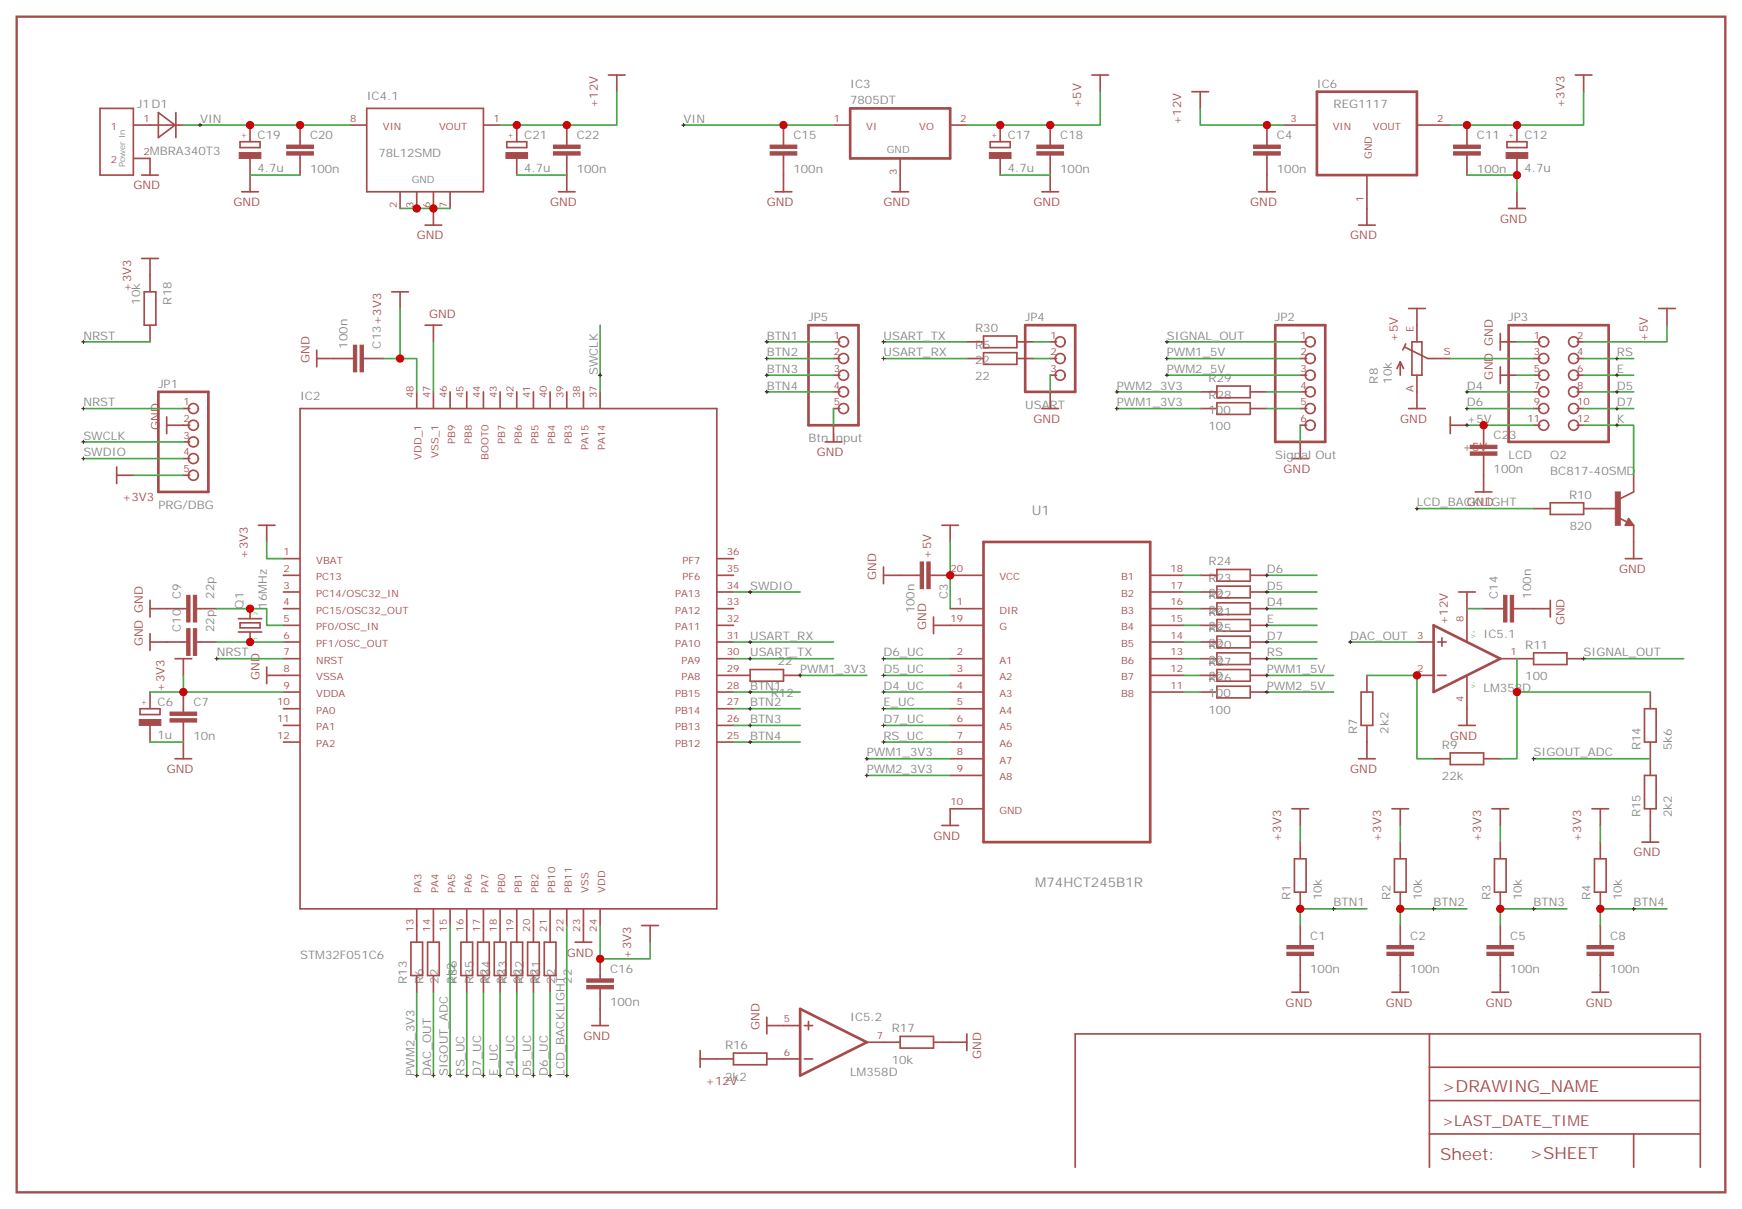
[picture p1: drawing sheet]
<svg xmlns="http://www.w3.org/2000/svg" width="369mm" height="256mm" viewBox="0 0 369 256" stroke-linecap="round" stroke-linejoin="round" font-family="sans-serif">
<g fill="none" stroke="#a64a4a" stroke-width=".35">
<path d="M21.2 22.9h7v14.1h-7zM28.3 26.5h3.4M28.3 33.5h3.4M63.5 86.4h88.2v105.9h-88.2zM88.2 82.9v3.5M91.7 82.9v3.5M95.2 82.9v3.5M98.8 82.9v3.5M102.3 82.9v3.5M105.8 82.9v3.5M109.4 82.9v3.5M112.9 82.9v3.5"/>
<path d="M116.4 82.9v3.5M119.9 82.9v3.5M123.5 82.9v3.5M127 82.9v3.5M60 118.2h3.4M151.8 118.2h3.4M50.4 130.9h5M50.4 133.7h5M50.8 131.8h4.2v1h-4.2zM52.9 128.8v2.1M52.9 133.7v2.1M60 135.8h3.4"/>
<path d="M60 139.3h3.4M60 121.7h3.4M60 125.2h3.4M60 128.8h3.4M60 132.3h3.4M151.8 135.8h3.4M151.8 139.3h3.4M151.8 121.7h3.4M151.8 125.2h3.4M151.8 128.8h3.4M151.8 132.3h3.4M299.9 135.8h3.4"/>
<path d="M304.3 135.8h1.7M305.2 134.9v1.8M317.6 139.3h3.4M60 142.9h3.4M60 146.4h3.4M60 149.9h3.4M60 153.5h3.4M60 157h3.4M151.8 142.9h3.4M151.8 146.4h3.4M151.8 149.9h3.4M151.8 153.5h3.4"/>
<path d="M151.8 157h3.4M299.9 142.9h3.4M304.3 142.9h1.7M88.2 192.3v3.5M91.7 192.3v3.5M95.2 192.3v3.5M98.8 192.3v3.5M102.3 192.3v3.5M105.8 192.3v3.5M109.4 192.3v3.5M112.9 192.3v3.5M116.4 192.3v3.5"/>
<path d="M119.9 192.3v3.5M123.5 192.3v3.5M127 192.3v3.5M302.5 218.7v28.2M302.5 239.9h57.3M302.5 232.8h57.3M302.5 225.8h57.3M345.7 239.9v7M227.5 246.9v-28.2h132.3v28.2"/>
</g>
<path d="M3.5 3.5h361.6v248.7h-361.6z" fill="none" stroke="#a64a4a" stroke-width=".49"/>
<path d="M303.4 132.3l14.1 7-14.1 7.1z" fill="none" stroke="#a64a4a" stroke-width=".56"/>
<g fill="#a64a4a">
<circle cx="52.9" cy="128.8" r=".18"/>
<circle cx="52.9" cy="135.8" r=".18"/>
</g>
<g fill="none" stroke="#a64a4a" stroke-width=".35">
<path d="M128.8 15.9h3.5M130.5 15.9v3.5M231.1 15.9h3.5M232.8 15.9v3.5M252.2 19.4h3.6M254 19.4v3.5M333.4 15.9h3.5M335.1 15.9v3.5M30 37h3.5M31.7 33.5v3.5M31.7 26.5h3.5M33.5 23.8l3.5 2.7-3.5 2.6z"/>
<path d="M35.3 26.5h3.5M37.2 23.8v5.3M50.8 30h4.2v1.2h-4.2zM52.9 26.5v3.4M52.9 33.6v7M63.5 26.5v3.4M63.5 30v.7M63.5 32.8v.7M63.5 33.6v3.4M74.1 26.5h3.5M77.6 22.9h24.7v17.7h-24.7zM102.4 26.5h3.4"/>
<path d="M107.2 30h4.3v1.2h-4.3zM109.4 26.5v3.4M109.4 33.6v3.4M119.9 30v.7M119.9 32.8v.7M119.9 26.5v3.4M119.9 33.6v7M165.8 30v.7M165.8 32.8v.7M165.8 26.5v3.4M165.8 33.6v7M176.4 26.5h3.5"/>
<path d="M190.5 33.6v7M201.1 26.5h3.5M209.5 30h4.3v1.2h-4.3zM211.7 26.5v3.4M211.7 33.6v3.4M222.2 30v.7M222.2 32.8v.7M222.2 26.5v3.4M222.2 33.6v7M268.1 30v.7M268.1 32.8v.7M268.1 26.5v3.4"/>
<path d="M268.1 33.6v7M271.6 26.5h7M289.3 37.2v10.4M300 26.5h6.9M310.4 30v.7M310.4 32.8v.7M310.4 26.5v3.4M310.4 33.6v3.4M318.9 30h4.2v1.2h-4.2zM321 26.5v3.4M321 33.6v3.4M30 54.7h3.5"/>
<path d="M31.7 54.7v7M51.2 40.6h3.5M84.7 40.6v3.5M88.2 40.6v3.5M90 47.6h3.5M91.7 40.6v7M95.2 40.6v3.5M118.2 40.6h3.5M164 40.6h3.6M188.7 40.6h3.6M220.5 40.6h3.5M266.3 40.6h3.6"/>
<path d="M287.5 47.6h3.5M319.3 44.1h3.5M321 40.6v3.5M30.5 61.7h2.5v7.1h-2.5zM31.7 68.8v3.5M67 74.1v3.5M74 75.8h-7M74.1 75.8h.7M76.9 75.8h.7M77.7 75.8h3.4M82.9 61.7h3.5M84.7 61.7v3.6"/>
<path d="M90 68.8h3.5M91.7 68.8v3.5M176.4 75.8h1.3M176.4 72.3h1.3M176.4 79.4h1.3M204.6 75.8h3.5M204.6 72.3h3.5M208.1 74.6h7.1v2.5h-7.1zM208.1 71.1h7.1v2.5h-7.1zM215.3 75.8h3.4M215.3 72.3h3.4M222.2 75.8h1.4"/>
<path d="M222.2 72.3h1.4M222.2 79.4h1.4M275.2 75.8h1.3M275.2 72.3h1.3M275.2 79.4h1.3M296.3 76.6v2.8M296.3 76.6l-.7 1.4M296.3 76.6l.7 1.4M297.2 73.4l5 2.4h1.2M297.5 72.7l-.6 1.4M298.1 65.3h3.5M298.8 72.3h2.1v7.1h-2.1z"/>
<path d="M299.9 65.3v7M299.9 79.4v7M303.4 75.8h3.5M317.5 70.6v3.5M317.5 77.6v3.5M317.5 72.3h3.5M317.5 79.4h3.5M324.6 75.8h1.3M324.6 72.3h1.3M324.6 79.4h1.3M333.8 75.8h1.3M333.8 72.3h1.3"/>
<path d="M333.8 79.4h1.3M351 65.3h3.5M352.8 65.3v3.5M24.7 98.8v3.5M35.3 88.2v3.5M38.8 86.4h1.4M38.8 93.5h1.4M38.8 97h1.4M40.2 90h-4.9M174.6 93.5h3.6M176.4 90v3.5M176.4 86.4h1.3"/>
<path d="M176.4 82.9h1.3M220.5 86.4h3.5M222.2 82.9v3.5M254 86.4h3.5M254 82.9h3.5M257.5 81.7h7.1v2.4h-7.1zM257.5 85.2h7.1v2.5h-7.1zM264.6 86.4h3.5M264.6 82.9h3.5M273.4 97h3.5M275.2 93.5v3.5M275.2 86.4h1.3"/>
<path d="M275.2 90h1.3M275.2 82.9h1.3M298.1 86.4h3.5M306.9 90h3.5M306.9 88.2v3.5M314 93.5v.7M314 96.3v.7M314 90v3.4M314 97.1v7M324.6 86.4h1.3M324.6 90h1.3M324.6 82.9h1.3"/>
<path d="M333.8 86.4h1.3M333.8 90h1.3M333.8 82.9h1.3M24.7 100.5h3.5M38.8 100.5h1.4M54.7 111.1h3.5M56.4 111.1v3.6M187 119.9v3.6M199.3 111.1h3.5M201.1 111.1v3.6M312.2 104.1h3.5M324.6 107.6h3.4"/>
<path d="M328.1 106.4h7v2.4h-7zM335.2 107.6h6.9M342.6 109.6l1.7 .8M344 118.2h3.5M344.7 109.7l1 1.4h-1.7zM344.7 110.4l.1 .4h-.5l.4-.7 .7 .8h-1.1M345.7 104.1l-2.8 1.4M345.7 100.5v3.5M345.7 111.2v7M31.7 127v3.5M31.7 134.1v3.5M37 139.3h3.6"/>
<path d="M38.7 128.8h-7M38.7 135.8h-7M38.8 139.3v3.6M38.8 128.8h.7M38.8 135.8h.7M41.6 128.8h.7M41.6 135.8h.7M42.4 128.8h3.5M42.4 135.8h3.5M194 121.7h-7M194 121.7h.7M196.8 121.7h.8"/>
<path d="M197.6 130.5v3.6M197.6 121.7h10.4M201.1 139.3h6.9M201.1 128.8h6.9M208 132.3h-10.4M243.5 139.3h7M243.5 128.8h7M243.5 135.8h7M243.5 125.2h7M243.5 121.7h7M243.5 132.3h7M254 139.3h3.5"/>
<path d="M254 128.8h3.5M254 135.8h3.5M254 125.2h3.5M254 121.7h3.5M254 132.3h3.5M257.5 138.1h7.1v2.5h-7.1zM257.5 120.5h7.1v2.4h-7.1zM257.5 124h7.1v2.5h-7.1zM257.5 127.5h7.1v2.5h-7.1zM257.5 131.1h7.1v2.4h-7.1zM257.5 134.6h7.1v2.5h-7.1zM264.6 139.3h3.5"/>
<path d="M264.6 128.8h3.5M264.6 135.8h3.5M264.6 125.2h3.5M264.6 121.7h3.5M264.6 132.3h3.5M308.7 125.2h3.5M310.4 125.2v10.5M314 128.8h3.4M317.5 128.8h.7M320.3 128.8h.7M321 139.3h3.5M321.1 128.8h7"/>
<path d="M324.6 138.1h7v2.5h-7zM328.1 127v3.5M331.7 139.3h3.4M29.6 149.9h4.3v1.3h-4.3zM31.7 146.4v3.5M31.7 153.5v3.5M38.8 146.4v3.5M38.8 149.9v.7M38.8 152.8v.7M38.8 153.5v7M56.4 141.1v3.5M56.4 142.9h3.6"/>
<path d="M155.2 142.9h3.5M158.7 141.6h7.1v2.5h-7.1zM165.9 142.9h3.4M201.1 149.9h6.9M201.1 142.9h6.9M201.1 153.5h6.9M201.1 146.4h6.9M201.1 157h6.9M243.5 142.9h7M243.5 146.4h7M254 142.9h3.5M254 146.4h3.5"/>
<path d="M257.5 141.6h7.1v2.5h-7.1zM257.5 145.2h7.1v2.4h-7.1zM264.6 142.9h3.5M264.6 146.4h3.5M288 146.4h2.5v7.1h-2.5zM289.3 142.9v3.4M289.3 153.5v7M306.9 159.3h7.1v2.4h-7.1zM308.7 153.5h3.5M310.4 143v10.5M348 149.9h2.5v7.1h-2.5zM349.2 146.4v3.5"/>
<path d="M349.2 157v7M37 160.5h3.6M199.3 174.6h3.5M201.1 160.5h6.9M201.1 164h6.9M208 171.1h-6.9v3.5M273.4 171.1h3.5M275.2 171.1v3.5M275.2 178.2v3.4M287.5 160.5h3.5M294.6 171.1h3.5M296.3 171.1v3.5"/>
<path d="M296.3 178.2v3.4M303.4 160.5h3.5M314 160.5h3.5M315.7 171.1h3.6M317.5 171.1v3.5M317.5 178.2v3.4M336.9 171.1h3.5M338.7 171.1v3.5M338.7 178.2v3.4M347.5 178.2h3.5M348 164h2.5v7.1h-2.5zM349.2 171.2v7"/>
<path d="M87 199.3h2.4v7.1h-2.4zM88.2 195.8v3.5M90.5 199.3h2.5v7.1h-2.5zM91.7 195.8v3.5M97.5 199.3h2.5v7.1h-2.5zM98.8 195.8v3.5M101.1 199.3h2.4v7.1h-2.4zM102.3 195.8v3.5M104.6 199.3h2.5v7.1h-2.5zM105.8 195.8v3.5M108.1 199.3h2.5v7.1h-2.5zM109.4 195.8v3.5"/>
<path d="M111.7 199.3h2.4v7.1h-2.4zM112.9 195.8v3.5M115.2 199.3h2.5v7.1h-2.5zM116.4 195.8v3.5M121.7 199.3h3.5M123.5 195.8v3.5M135.8 195.8h3.5M137.6 195.8v3.5M273.9 181.7h2.5v7h-2.5zM275.2 199.3v.7M275.2 188.8v3.5M275.2 195.8v3.5"/>
<path d="M295.1 181.7h2.5v7h-2.5zM296.3 199.3v.7M296.3 188.8v3.5M296.3 195.8v3.5M316.3 181.7h2.4v7h-2.4zM317.5 199.3v.7M317.5 188.8v3.5M317.5 195.8v3.5M337.4 181.7h2.5v7h-2.5zM338.7 199.3v.7M338.7 188.8v3.5M338.7 195.8v3.5"/>
<path d="M88.2 206.4v3.5M91.7 206.4v3.5M98.8 206.4v3.5M102.3 206.4v3.5M105.8 206.4v3.5M109.4 206.4v3.5M112.9 206.4v3.5M116.4 206.4v3.5M125.2 217h3.6M127 206.4v.7M127 209.2v.7M127 202.8v3.5"/>
<path d="M127 210v7M162.3 217h7M162.3 215.2v3.5M170.2 217h1.8M171.1 216.1v1.7M190.5 219.3h7.1v2.4h-7.1zM204.6 218.7v3.5M273.4 209.9h3.5M275.2 202.1v.7M275.2 202.9v7M294.6 209.9h3.5M296.3 202.1v.7"/>
<path d="M296.3 202.9v7M315.7 209.9h3.6M317.5 202.1v.7M317.5 202.9v7M336.9 209.9h3.5M338.7 202.1v.7M338.7 202.9v7M148.2 224h7M148.2 222.2v3.6M155.2 222.8h7.1v2.4h-7.1zM162.3 224h7M170.2 224h1.8"/>
<path d="M183.5 220.5h6.9M197.6 220.5h7"/>
<circle cx="178.5" cy="79.4" r="1.06"/>
<circle cx="178.5" cy="75.8" r="1.06"/>
<circle cx="178.5" cy="72.3" r="1.06"/>
<circle cx="224.4" cy="79.4" r="1.06"/>
<circle cx="224.4" cy="75.8" r="1.06"/>
<circle cx="224.4" cy="72.3" r="1.06"/>
<circle cx="277.3" cy="79.4" r="1.06"/>
<circle cx="277.3" cy="75.8" r="1.06"/>
<circle cx="277.3" cy="72.3" r="1.06"/>
<circle cx="326.7" cy="75.8" r="1.06"/>
<circle cx="326.7" cy="79.4" r="1.06"/>
<circle cx="326.7" cy="72.3" r="1.06"/>
<circle cx="333" cy="79.4" r="1.06"/>
<circle cx="333" cy="75.8" r="1.06"/>
<circle cx="333" cy="72.3" r="1.06"/>
<circle cx="40.9" cy="90" r="1.06"/>
<circle cx="40.9" cy="93.5" r="1.06"/>
<circle cx="40.9" cy="86.4" r="1.06"/>
<circle cx="40.9" cy="97" r="1.06"/>
<circle cx="178.5" cy="86.4" r="1.06"/>
<circle cx="178.5" cy="82.9" r="1.06"/>
<circle cx="277.3" cy="86.4" r="1.06"/>
<circle cx="277.3" cy="90" r="1.06"/>
<circle cx="277.3" cy="82.9" r="1.06"/>
<circle cx="326.7" cy="90" r="1.06"/>
<circle cx="326.7" cy="86.4" r="1.06"/>
<circle cx="326.7" cy="82.9" r="1.06"/>
<circle cx="333" cy="90" r="1.06"/>
<circle cx="333" cy="82.9" r="1.06"/>
<circle cx="333" cy="86.4" r="1.06"/>
<circle cx="40.9" cy="100.5" r="1.06"/>
</g>
<g fill="#a64a4a" stroke="#a64a4a" stroke-width=".21">
<path d="M36 152h5.6v.8h-5.6z"/>
<path d="M36 150.6h5.6v.7h-5.6z"/>
<path d="M124.2 208.5h5.6v.7h-5.6z"/>
<path d="M124.2 207.1h5.6v.7h-5.6z"/>
<path d="M74.8 73h.7v5.7h-.7z"/>
<path d="M76.2 73h.7v5.7h-.7z"/>
<path d="M29.5 152.2h4.5v1.3h-4.5z"/>
<path d="M40.9 125.9h.7v5.7h-.7z"/>
<path d="M39.5 125.9h.7v5.7h-.7z"/>
<path d="M40.9 133h.7v5.6h-.7z"/>
<path d="M39.5 133h.7v5.6h-.7z"/>
<path d="M265.3 32.1h5.6v.7h-5.6z"/>
<path d="M265.3 30.7h5.6v.7h-5.6z"/>
<path d="M318.7 32.3h4.6v1.2h-4.6z"/>
<path d="M307.6 32.1h5.7v.7h-5.7z"/>
<path d="M307.6 30.7h5.7v.7h-5.7z"/>
<path d="M163 32.1h5.6v.7h-5.6z"/>
<path d="M163 30.7h5.6v.7h-5.6z"/>
<path d="M209.4 32.3h4.6v1.2h-4.6z"/>
<path d="M219.4 32.1h5.7v.7h-5.7z"/>
<path d="M219.4 30.7h5.7v.7h-5.7z"/>
<path d="M272.3 201.4h5.7v.7h-5.7z"/>
<path d="M272.3 200h5.7v.7h-5.7z"/>
<path d="M293.5 201.4h5.7v.7h-5.7z"/>
<path d="M293.5 200h5.7v.7h-5.7z"/>
<path d="M314.7 201.4h5.6v.7h-5.6z"/>
<path d="M314.7 200h5.6v.7h-5.6z"/>
<path d="M335.8 201.4h5.7v.7h-5.7z"/>
<path d="M335.8 200h5.7v.7h-5.7z"/>
<path d="M341.8 104.1h1.1v7h-1.1z"/>
<path d="M60.7 32.1h5.6v.7h-5.6z"/>
<path d="M60.7 30.7h5.6v.7h-5.6z"/>
<path d="M107.1 32.3h4.6v1.2h-4.6z"/>
<path d="M117.1 32.1h5.7v.7h-5.7z"/>
<path d="M117.1 30.7h5.7v.7h-5.7z"/>
<path d="M50.6 32.3h4.6v1.2h-4.6z"/>
<path d="M194.7 118.9h.7v5.6h-.7z"/>
<path d="M196.1 118.9h.7v5.6h-.7z"/>
<path d="M319.6 125.9h.7v5.7h-.7z"/>
<path d="M318.2 125.9h.7v5.7h-.7z"/>
<path d="M311.1 95.6h5.7v.7h-5.7z"/>
<path d="M311.1 94.2h5.7v.7h-5.7z"/>
</g>
<path d="M278.7 19.4h21.2v17.6h-21.2zM179.9 22.9h21.2v10.6h-21.2zM171.1 68.8h10.6v21.2h-10.6zM217 68.8h10.5v14.1h-10.5zM269.9 68.8h10.6v24.7h-10.6zM319.3 68.8h21.1v24.7h-21.1zM33.5 82.9h10.6v21.2h-10.6zM208.1 114.7h35.3v63.5h-35.3zM169.3 213.4l14.1 7.1-14.1 7z" fill="none" stroke="#a64a4a" stroke-width=".56"/>
<g fill="none" stroke="#4aa64a" stroke-width=".35">
<path d="M130.5 19.4v7.1h-24.7M232.8 19.4v7.1h-28.2M335.1 19.4v7.1h-28.2M38.8 26.5h35.3M52.9 37h10.6M109.4 37h10.5M144.6 26.5h31.8M211.7 37h10.5M254 22.9v3.6h17.6M310.4 37h10.6v3.6M84.7 44.1h10.5M17.6 72.3h14.1"/>
<path d="M81.1 75.8h7.1v7.1M84.7 65.3v10.5M91.7 72.3v10.6M127 68.8v14.1M162.3 72.3h14.1M162.3 79.4h14.1M162.3 75.8h14.1M187 72.3h17.6M187 75.8h17.6M218.7 72.3h3.5M218.7 75.8h3.5M222.2 79.4v3.5"/>
<path d="M246.9 72.3h28.3M246.9 79.4h28.3M246.9 75.8h28.3M306.9 75.8h17.7M321 72.3h3.6M321 79.4h3.6M335.1 79.4h10.6M335.1 75.8h10.6M352.8 68.8v3.5h-17.7M17.6 97h21.2M17.6 93.5h21.2M17.6 86.4h21.2"/>
<path d="M162.3 82.9h14.1M176.4 86.4v3.6M236.4 86.4h17.6M236.4 82.9h17.6M268.1 86.4h7.1M268.1 82.9h7.1M275.2 90v3.5M310.4 90h14.2M310.4 86.4h14.2M310.4 82.9h14.2M335.1 90h10.6v10.5M335.1 86.4h10.6"/>
<path d="M335.1 82.9h10.6M28.2 100.5h10.6M56.4 114.7v3.5h3.6M201.1 114.7v14.1M299.9 107.6h24.7M45.9 135.8h14.1M45.9 128.8h10.5v3.5h3.6M45.9 139.3h14.1M155.2 139.3h21.2M155.2 135.8h21.2M155.2 125.2h14.1M187 139.3h14.1"/>
<path d="M250.5 139.3h3.5M250.5 135.8h3.5M250.5 125.2h3.5M250.5 132.3h3.5M250.5 128.8h3.5M250.5 121.7h3.5M268.1 139.3h10.6M268.1 135.8h10.6M268.1 125.2h10.6M268.1 132.3h10.6M268.1 128.8h10.6M268.1 121.7h10.6"/>
<path d="M285.8 135.8h14.1M310.4 128.8h3.6M321 139.3v21.2h-3.5M335.1 139.3h21.2M31.7 157h7.1M38.8 142.9v3.5h-7.1M38.8 146.4h21.2M155.2 157h14.1M155.2 146.4h14.1M155.2 149.9h14.1M155.2 153.5h14.1M169.3 142.9h14.1"/>
<path d="M187 157h14.1M187 146.4h14.1M187 149.9h14.1M187 153.5h14.1M187 142.9h14.1M250.5 146.4h3.5M250.5 142.9h3.5M268.1 146.4h14.1M268.1 142.9h14.1M289.3 142.9h10.6v17.6h3.5M321 146.4h28.2M183.4 160.5h17.7"/>
<path d="M183.4 164h17.7M275.2 174.6v3.6M296.3 174.6v3.6M317.5 174.6v3.6M324.6 160.5h24.6M338.7 174.6v3.6M95.2 195.8v31.7M119.9 195.8v31.7M127 195.8v7h10.6v-3.5M289.3 192.3h-14.1v3.5M310.4 192.3h-14.1v3.5M331.6 192.3h-14.1v3.5"/>
<path d="M352.8 192.3h-14.1v3.5M88.2 209.9v17.6M91.7 209.9v17.6M98.8 209.9v17.6M102.3 209.9v17.6M105.8 209.9v17.6M109.4 209.9v17.6M112.9 209.9v17.6M116.4 209.9v17.6"/>
</g>
<g fill="none" stroke="#000" stroke-width=".21">
<path d="M42 26.5h.7M42.3 26.1v.7M144.3 26.5h.7M144.6 26.1v.7M17.3 72.3h.7M17.6 72v.7M126.6 79.4h.8M127 79v.7M161.9 72.3h.7M161.9 75.8h.7M161.9 79.4h.7M162.3 72v.7"/>
<path d="M162.3 75.5v.7M162.3 79v.7M186.6 72.3h.7M186.6 75.8h.7M187 72v.7M187 75.5v.7M246.6 72.3h.7M246.6 75.8h.7M246.6 79.4h.7M246.9 72v.7M246.9 75.5v.7M246.9 79v.7"/>
<path d="M341.8 75.8h.7M341.8 79.4h.7M342.2 75.5v.7M342.2 79v.7M17.3 97h.7M17.3 93.5h.7M17.3 86.4h.7M17.6 86.1v.7M17.6 93.1v.7M17.6 96.7v.7M161.9 82.9h.7M162.3 82.5v.8"/>
<path d="M236 86.4h.7M236 82.9h.7M236.4 82.5v.8M236.4 86.1v.7M310.1 86.4h.7M310.1 90h.7M310.1 82.9h.7M310.4 82.5v.8M310.4 86.1v.7M310.4 89.6v.7M341.8 86.4h.7M341.8 90h.7"/>
<path d="M341.8 82.9h.7M342.2 82.5v.8M342.2 86.1v.7M342.2 89.6v.7M299.5 107.6h.7M299.9 107.2v.7M45.5 139.3h.7M45.9 139v.7M158.4 139.3h.7M158.4 135.8h.7M158.4 125.2h.7M158.7 124.9v.7"/>
<path d="M158.7 135.5v.7M158.7 139v.7M186.6 139.3h.7M187 139v.7M267.8 139.3h.7M267.8 135.8h.7M267.8 125.2h.7M267.8 132.3h.7M267.8 128.8h.7M267.8 121.7h.7M268.1 121.4v.7M268.1 124.9v.7"/>
<path d="M268.1 128.4v.7M268.1 131.9v.7M268.1 135.5v.7M268.1 139v.7M285.4 135.8h.7M285.8 135.5v.7M334.8 139.3h.7M335.1 139v.7M158.4 146.4h.7M158.4 149.9h.7M158.4 153.5h.7M158.4 157h.7"/>
<path d="M158.7 146v.8M158.7 149.6v.7M158.7 153.1v.7M158.7 156.6v.7M169 142.9h.7M169.3 142.5v.7M186.6 146.4h.7M186.6 149.9h.7M186.6 153.5h.7M186.6 157h.7M186.6 142.9h.7M187 142.5v.7"/>
<path d="M187 146v.8M187 149.6v.7M187 153.1v.7M187 156.6v.7M267.8 146.4h.7M267.8 142.9h.7M268.1 142.5v.7M268.1 146v.8M183.1 160.5h.7M183.1 164h.7M183.4 160.2v.7M183.4 163.7v.7"/>
<path d="M324.2 160.5h.7M324.6 160.2v.7M281.9 192.3h.7M282.2 191.9v.7M303 192.3h.7M303.4 191.9v.7M324.2 192.3h.7M324.6 191.9v.7M345.4 192.3h.7M345.7 191.9v.7M87.8 227.5h.7M88.2 227.2v.7"/>
<path d="M91.4 227.5h.7M91.7 227.2v.7M94.9 227.5h.7M95.2 227.2v.7M98.4 227.5h.7M98.8 227.2v.7M102 227.5h.7M102.3 227.2v.7M105.5 227.5h.7M105.8 227.2v.7M109 227.5h.7M109.4 227.2v.7"/>
<path d="M112.5 227.5h.7M112.9 227.2v.7M116.1 227.5h.7M116.4 227.2v.7M119.6 227.5h.7M119.9 227.2v.7"/>
</g>
<g fill="#c00">
<circle cx="321" cy="37" r=".88"/>
<circle cx="88.2" cy="44.1" r=".88"/>
<circle cx="91.7" cy="44.1" r=".88"/>
<circle cx="52.9" cy="135.8" r=".88"/>
<circle cx="52.9" cy="128.8" r=".88"/>
<circle cx="127" cy="202.8" r=".88"/>
<circle cx="38.8" cy="146.4" r=".88"/>
<circle cx="321" cy="26.5" r=".88"/>
<circle cx="310.4" cy="26.5" r=".88"/>
<circle cx="84.7" cy="75.8" r=".88"/>
<circle cx="275.2" cy="192.3" r=".88"/>
<circle cx="296.3" cy="192.3" r=".88"/>
<circle cx="63.5" cy="26.5" r=".88"/>
<circle cx="52.9" cy="26.5" r=".88"/>
<circle cx="165.8" cy="26.5" r=".88"/>
<circle cx="222.3" cy="26.5" r=".88"/>
<circle cx="211.7" cy="26.5" r=".88"/>
<circle cx="314" cy="90" r=".88"/>
<circle cx="201.1" cy="121.7" r=".88"/>
<circle cx="317.5" cy="192.3" r=".88"/>
<circle cx="338.7" cy="192.3" r=".88"/>
<circle cx="268.1" cy="26.5" r=".88"/>
<circle cx="119.9" cy="26.5" r=".88"/>
<circle cx="109.4" cy="26.5" r=".88"/>
<circle cx="299.9" cy="142.9" r=".88"/>
<circle cx="321" cy="146.4" r=".88"/>
</g>
<g font-size="3.5" fill="#a54b4b">
<text x="305.2" y="231.1">&gt;DRAWING_NAME</text>
<text x="304.8" y="245.4">Sheet:</text>
<text x="323.7" y="245.2">&gt;SHEET</text>
</g>
<text font-size="3.2" fill="#a54b4b" x="305.2" y="238.1">&gt;LAST_DATE_TIME</text>
<g font-size="2.8" fill="#838383">
<text x="218.3" y="109">U1</text>
<text x="219.1" y="187.6">M74HCT245B1R</text>
</g>
<g font-size="2.5" fill="#838383">
<text x="29.1" y="22.9">J1D1</text>
<text x="77.6" y="21.2">IC4.1</text>
<text x="179.9" y="22">7805DT</text>
<text x="179.9" y="18.5">IC3</text>
<text x="278.7" y="18.5">IC6</text>
<text x="282.2" y="22.9">REG1117</text>
<text x="42.3" y="26">VIN</text>
<text x="54.5" y="29.3">C19</text>
<text x="65.6" y="29.5">C20</text>
<text x="110.9" y="29.3">C21</text>
<text x="122.1" y="29.5">C22</text>
<text x="144.6" y="26">VIN</text>
<text x="167.9" y="29.5">C15</text>
<text x="213.3" y="29.3">C17</text>
<text x="224.4" y="29.5">C18</text>
<text x="270.2" y="29.5">C4</text>
<text x="312.6" y="29.5">C11</text>
<text x="322.6" y="29.3">C12</text>
<text x="31.7" y="32.7">MBRA340T3</text>
<text x="80.1" y="33.2">78L12SMD</text>
<text x="54.5" y="36.4">4.7u</text>
<text x="65.6" y="36.5">100n</text>
<text x="110.9" y="36.4">4.7u</text>
<text x="122.1" y="36.5">100n</text>
<text x="167.9" y="36.5">100n</text>
<text x="213.3" y="36.4">4.7u</text>
<text x="224.4" y="36.5">100n</text>
<text x="270.2" y="36.5">100n</text>
<text x="312.6" y="36.5">100n</text>
<text x="322.6" y="36.4">4.7u</text>
<text x="29.6" y="64.4" transform="rotate(-90 29.6 64.4)">10k</text>
<text x="36.3" y="64.4" transform="rotate(-90 36.3 64.4)">R18</text>
<text x="17.6" y="71.8">NRST</text>
<text x="162.3" y="71.8">BTN1</text>
<text x="171.1" y="67.9">JP5</text>
<text x="187" y="71.8">USART_TX</text>
<text x="206.4" y="70.2">R30</text>
<text x="217" y="67.9">JP4</text>
<text x="246.9" y="71.8">SIGNAL_OUT</text>
<text x="269.9" y="67.9">JP2</text>
<text x="319.3" y="67.9">JP3</text>
<text x="73.6" y="73.7" transform="rotate(-90 73.6 73.7)">100n</text>
<text x="80.6" y="73.7" transform="rotate(-90 80.6 73.7)">C13+3V3</text>
<text x="162.3" y="75.4">BTN2</text>
<text x="187" y="75.4">USART_RX</text>
<text x="206.4" y="73.8">R5</text>
<text x="206.4" y="76.9">22</text>
<text x="246.9" y="75.4">PWM1_5V</text>
<text x="342.2" y="75.4">RS</text>
<text x="33.5" y="82">JP1</text>
<text x="126.5" y="79.4" transform="rotate(-90 126.5 79.4)">SWCLK</text>
<text x="162.3" y="78.9">BTN3</text>
<text x="162.3" y="82.4">BTN4</text>
<text x="206.4" y="80.4">22</text>
<text x="236.4" y="82.4">PWM2_3V3</text>
<text x="246.9" y="78.9">PWM2_5V</text>
<text x="255.8" y="80.8">R29</text>
<text x="291.6" y="81.1" transform="rotate(-90 291.6 81.1)">R8</text>
<text x="294.6" y="81.1" transform="rotate(-90 294.6 81.1)">10k</text>
<text x="310.4" y="82.4">D4</text>
<text x="342.2" y="78.9">E</text>
<text x="342.2" y="82.4">D5</text>
<text x="17.6" y="85.9">NRST</text>
<text x="63.5" y="84.7">IC2</text>
<text x="217" y="86.4">USART</text>
<text x="236.4" y="85.9">PWM1_3V3</text>
<text x="255.8" y="84.3">R28</text>
<text x="255.8" y="87.5">100</text>
<text x="310.4" y="89.5">+5V</text>
<text x="310.4" y="85.9">D6</text>
<text x="342.2" y="85.9">D7</text>
<text x="342.2" y="89.5">K</text>
<text x="17.6" y="93">SWCLK</text>
<text x="171.1" y="93.5">Btn input</text>
<text x="255.8" y="91">100</text>
<text x="316.1" y="93">C23</text>
<text x="17.6" y="96.5">SWDIO</text>
<text x="269.9" y="97">Signal Out</text>
<text x="316.1" y="100">100n</text>
<text x="319.3" y="97">LCD</text>
<text x="328.1" y="100.5">BC817-40SMD</text>
<text x="328.1" y="97">Q2</text>
<text x="33.5" y="107.6">PRG/DBG</text>
<text x="299.9" y="107.1">LCD_BACKLIGHT</text>
<text x="332" y="105.5">R10</text>
<text x="332.2" y="112.2">820</text>
<text x="255.8" y="119.6">R24</text>
<text x="158.7" y="124.7">SWDIO</text>
<text x="255.8" y="123.2">R23</text>
<text x="268.1" y="124.7">D5</text>
<text x="268.1" y="121.2">D6</text>
<text x="38.3" y="126.6" transform="rotate(-90 38.3 126.6)">C9</text>
<text x="45.3" y="126.6" transform="rotate(-90 45.3 126.6)">22p</text>
<text x="51.5" y="128.8" transform="rotate(-90 51.5 128.8)">Q1</text>
<text x="56.4" y="128.8" transform="rotate(-90 56.4 128.8)">16MHz</text>
<text x="193.5" y="129.8" transform="rotate(-90 193.5 129.8)">100n</text>
<text x="200.6" y="126.8" transform="rotate(-90 200.6 126.8)">C3</text>
<text x="255.8" y="130.2">R21</text>
<text x="255.8" y="126.7">R22</text>
<text x="255.8" y="129.8">22</text>
<text x="255.8" y="126.3">22</text>
<text x="268.1" y="131.8">E</text>
<text x="268.1" y="128.3">D4</text>
<text x="317" y="126.6" transform="rotate(-90 317 126.6)">C14</text>
<text x="324" y="126.6" transform="rotate(-90 324 126.6)">100n</text>
<text x="38.3" y="133.7" transform="rotate(-90 38.3 133.7)">C10</text>
<text x="45.3" y="133.7" transform="rotate(-90 45.3 133.7)">22p</text>
<text x="158.7" y="135.3">USART_RX</text>
<text x="255.8" y="137.3">R20</text>
<text x="255.8" y="136.9">22</text>
<text x="255.8" y="133.3">22</text>
<text x="255.8" y="133.7">R25</text>
<text x="268.1" y="135.3">D7</text>
<text x="285.8" y="135.3">DAC_OUT</text>
<text x="314" y="134.9">IC5.1</text>
<text x="322.8" y="137.3">R11</text>
<text x="45.9" y="138.9">NRST</text>
<text x="158.7" y="138.9">USART_TX</text>
<text x="164.6" y="140.8">22</text>
<text x="169.3" y="142.4">PWM1_3V3</text>
<text x="187" y="138.9">D6_UC</text>
<text x="187" y="142.4">D5_UC</text>
<text x="255.8" y="143.9">22</text>
<text x="255.8" y="140.4">22</text>
<text x="255.8" y="140.8">R27</text>
<text x="268.1" y="138.9">RS</text>
<text x="268.1" y="142.4">PWM1_5V</text>
<text x="322.8" y="143.9">100</text>
<text x="335.1" y="138.9">SIGNAL_OUT</text>
<text x="33.3" y="149.3">C6</text>
<text x="40.9" y="149.4">C7</text>
<text x="158.7" y="145.9">BTN1</text>
<text x="158.7" y="149.4">BTN2</text>
<text x="163.1" y="147.4">R12</text>
<text x="187" y="145.9">D4_UC</text>
<text x="187" y="149.4">E_UC</text>
<text x="255.8" y="144.3">R26</text>
<text x="255.8" y="147.5">100</text>
<text x="268.1" y="145.9">PWM2_5V</text>
<text x="314" y="146.4">LM358D</text>
<text x="158.7" y="153">BTN3</text>
<text x="187" y="153">D7_UC</text>
<text x="255.8" y="151">100</text>
<text x="287.2" y="155.2" transform="rotate(-90 287.2 155.2)">R7</text>
<text x="293.9" y="155.2" transform="rotate(-90 293.9 155.2)">2k2</text>
<text x="33.3" y="156.3">1u</text>
<text x="40.9" y="156.5">10n</text>
<text x="158.7" y="156.5">BTN4</text>
<text x="183.4" y="160">PWM1_3V3</text>
<text x="187" y="156.5">RS_UC</text>
<text x="305.2" y="158.4">R9</text>
<text x="324.6" y="160">SIGOUT_ADC</text>
<text x="347.2" y="158.7" transform="rotate(-90 347.2 158.7)">R14</text>
<text x="353.8" y="158.7" transform="rotate(-90 353.8 158.7)">5k6</text>
<text x="183.4" y="163.5">PWM2_3V3</text>
<text x="305.2" y="165.1">22k</text>
<text x="347.2" y="172.9" transform="rotate(-90 347.2 172.9)">R15</text>
<text x="353.8" y="172.9" transform="rotate(-90 353.8 172.9)">2k2</text>
<text x="273.1" y="190.5" transform="rotate(-90 273.1 190.5)">R1</text>
<text x="279.8" y="190.5" transform="rotate(-90 279.8 190.5)">10k</text>
<text x="282.2" y="191.8">BTN1</text>
<text x="294.3" y="190.5" transform="rotate(-90 294.3 190.5)">R2</text>
<text x="300.9" y="190.5" transform="rotate(-90 300.9 190.5)">10k</text>
<text x="303.4" y="191.8">BTN2</text>
<text x="315.4" y="190.5" transform="rotate(-90 315.4 190.5)">R3</text>
<text x="322.1" y="190.5" transform="rotate(-90 322.1 190.5)">10k</text>
<text x="324.6" y="191.8">BTN3</text>
<text x="336.6" y="190.5" transform="rotate(-90 336.6 190.5)">R4</text>
<text x="343.3" y="190.5" transform="rotate(-90 343.3 190.5)">10k</text>
<text x="345.7" y="191.8">BTN4</text>
<text x="63.5" y="202.8">STM32F051C6</text>
<text x="277.3" y="198.8">C1</text>
<text x="298.4" y="198.8">C2</text>
<text x="319.6" y="198.8">C5</text>
<text x="340.8" y="198.8">C8</text>
<text x="86.1" y="208.1" transform="rotate(-90 86.1 208.1)">R13</text>
<text x="89.6" y="208.1" transform="rotate(-90 89.6 208.1)">R6</text>
<text x="92.8" y="208.1" transform="rotate(-90 92.8 208.1)">22</text>
<text x="96.3" y="208.1" transform="rotate(-90 96.3 208.1)">2k2</text>
<text x="96.7" y="208.1" transform="rotate(-90 96.7 208.1)">R36</text>
<text x="100.2" y="208.1" transform="rotate(-90 100.2 208.1)">R35</text>
<text x="103.4" y="208.1" transform="rotate(-90 103.4 208.1)">22</text>
<text x="103.8" y="208.1" transform="rotate(-90 103.8 208.1)">R34</text>
<text x="106.9" y="208.1" transform="rotate(-90 106.9 208.1)">22</text>
<text x="107.3" y="208.1" transform="rotate(-90 107.3 208.1)">R33</text>
<text x="110.4" y="208.1" transform="rotate(-90 110.4 208.1)">22</text>
<text x="110.8" y="208.1" transform="rotate(-90 110.8 208.1)">R32</text>
<text x="113.9" y="208.1" transform="rotate(-90 113.9 208.1)">22</text>
<text x="114.3" y="208.1" transform="rotate(-90 114.3 208.1)">R31</text>
<text x="117.5" y="208.1" transform="rotate(-90 117.5 208.1)">22</text>
<text x="121" y="208.1" transform="rotate(-90 121 208.1)">22</text>
<text x="129.1" y="205.8">C16</text>
<text x="277.3" y="205.8">100n</text>
<text x="298.4" y="205.8">100n</text>
<text x="319.6" y="205.8">100n</text>
<text x="340.8" y="205.8">100n</text>
<text x="129.1" y="212.9">100n</text>
<text x="153.5" y="221.9">R16</text>
<text x="179.9" y="216.1">IC5.2</text>
<text x="188.7" y="218.4">R17</text>
<text x="87.7" y="227.5" transform="rotate(-90 87.7 227.5)">PWM2_3V3</text>
<text x="91.2" y="227.5" transform="rotate(-90 91.2 227.5)">DAC_OUT</text>
<text x="94.8" y="227.5" transform="rotate(-90 94.8 227.5)">SIGOUT_ADC</text>
<text x="98.3" y="227.5" transform="rotate(-90 98.3 227.5)">RS_UC</text>
<text x="101.8" y="227.5" transform="rotate(-90 101.8 227.5)">D7_UC</text>
<text x="105.3" y="227.5" transform="rotate(-90 105.3 227.5)">E_UC</text>
<text x="108.9" y="227.5" transform="rotate(-90 108.9 227.5)">D4_UC</text>
<text x="112.4" y="227.5" transform="rotate(-90 112.4 227.5)">D5_UC</text>
<text x="115.9" y="227.5" transform="rotate(-90 115.9 227.5)">D6_UC</text>
<text x="119.5" y="227.5" transform="rotate(-90 119.5 227.5)">LCD_BACKLIGHT</text>
<text x="179.9" y="227.5">LM358D</text>
<text x="188.7" y="225.1">10k</text>
<text x="153.5" y="228.6">2k2</text>
</g>
<g font-size="2.5" fill="#a54b4b">
<text x="126.5" y="22.9" transform="rotate(-90 126.5 22.9)">+12V</text>
<text x="228.8" y="22.9" transform="rotate(-90 228.8 22.9)">+5V</text>
<text x="331.1" y="22.9" transform="rotate(-90 331.1 22.9)">+3V3</text>
<text x="250" y="26.5" transform="rotate(-90 250 26.5)">+12V</text>
<text x="28.2" y="40.1">GND</text>
<text x="49.4" y="43.6">GND</text>
<text x="116.4" y="43.6">GND</text>
<text x="162.3" y="43.6">GND</text>
<text x="187" y="43.6">GND</text>
<text x="218.7" y="43.6">GND</text>
<text x="264.6" y="43.6">GND</text>
<text x="317.5" y="47.1">GND</text>
<text x="88.2" y="50.7">GND</text>
<text x="285.8" y="50.7">GND</text>
<text x="27.7" y="61.7" transform="rotate(-90 27.7 61.7)">+3V3</text>
<text x="90.8" y="67.2">GND</text>
<text x="65.5" y="76.8" transform="rotate(-90 65.5 76.8)">GND</text>
<text x="295.8" y="72.3" transform="rotate(-90 295.8 72.3)">+5V</text>
<text x="348.8" y="72.3" transform="rotate(-90 348.8 72.3)">+5V</text>
<text x="315.9" y="80.3" transform="rotate(-90 315.9 80.3)">GND GND</text>
<text x="218.7" y="89.5">GND</text>
<text x="296.3" y="89.5">GND</text>
<text x="33.7" y="90.9" transform="rotate(-90 33.7 90.9)">GND</text>
<text x="309.5" y="95.5">+5V</text>
<text x="172.9" y="96.5">GND</text>
<text x="271.6" y="100">GND</text>
<text x="25.8" y="106">+3V3</text>
<text x="310.4" y="107.1">GND</text>
<text x="52.4" y="118.2" transform="rotate(-90 52.4 118.2)">+3V3</text>
<text x="197.1" y="118.2" transform="rotate(-90 197.1 118.2)">+5V</text>
<text x="185.4" y="122.6" transform="rotate(-90 185.4 122.6)">GND</text>
<text x="342.6" y="121.2">GND</text>
<text x="30.2" y="136.7" transform="rotate(-90 30.2 136.7)">GND GND</text>
<text x="196" y="133.2" transform="rotate(-90 196 133.2)">GND</text>
<text x="306.4" y="132.3" transform="rotate(-90 306.4 132.3)">+12V</text>
<text x="331.1" y="132.3" transform="rotate(-90 331.1 132.3)">GND</text>
<text x="54.9" y="143.8" transform="rotate(-90 54.9 143.8)">GND</text>
<text x="34.8" y="146.4" transform="rotate(-90 34.8 146.4)">+3V3</text>
<text x="306.9" y="156.5">GND</text>
<text x="35.3" y="163.5">GND</text>
<text x="285.8" y="163.5">GND</text>
<text x="197.6" y="177.7">GND</text>
<text x="271.1" y="178.2" transform="rotate(-90 271.1 178.2)">+3V3</text>
<text x="292.3" y="178.2" transform="rotate(-90 292.3 178.2)">+3V3</text>
<text x="313.5" y="178.2" transform="rotate(-90 313.5 178.2)">+3V3</text>
<text x="334.6" y="178.2" transform="rotate(-90 334.6 178.2)">+3V3</text>
<text x="345.7" y="181.2">GND</text>
<text x="119.9" y="202.4">GND</text>
<text x="133.6" y="202.8" transform="rotate(-90 133.6 202.8)">+3V3</text>
<text x="272.1" y="212.9">GND</text>
<text x="293.2" y="212.9">GND</text>
<text x="314.4" y="212.9">GND</text>
<text x="335.6" y="212.9">GND</text>
<text x="123.5" y="220">GND</text>
<text x="160.7" y="217.9" transform="rotate(-90 160.7 217.9)">GND</text>
<text x="207.6" y="224" transform="rotate(-90 207.6 224)">GND</text>
<text x="149.3" y="229.5">+12V</text>
</g>
<g font-size="2.1" fill="#a54b4b">
<text x="23.5" y="27.5">1</text>
<text x="30.4" y="25.8">1</text>
<text x="74.1" y="25.8">8</text>
<text x="81" y="27.5">VIN</text>
<text x="92.9" y="27.5">VOUT</text>
<text x="104.4" y="25.8">1</text>
<text x="176.4" y="25.8">1</text>
<text x="183.3" y="27.5">VI</text>
<text x="194.6" y="27.5">VO</text>
<text x="203.2" y="25.8">2</text>
<text x="273.1" y="25.8">3</text>
<text x="282.1" y="27.5">VIN</text>
<text x="290.5" y="27.5">VOUT</text>
<text x="304.1" y="25.8">2</text>
<text x="23.5" y="34.6">2</text>
<text x="30.4" y="32.8">2</text>
<text x="290.3" y="33.7" transform="rotate(-90 290.3 33.7)">GND</text>
<text x="189.8" y="37" transform="rotate(-90 189.8 37)">3</text>
<text x="84" y="44.1" transform="rotate(-90 84 44.1)">2</text>
<text x="87.5" y="44.1" transform="rotate(-90 87.5 44.1)">3</text>
<text x="91" y="44.1" transform="rotate(-90 91 44.1)">6</text>
<text x="94.6" y="44.1" transform="rotate(-90 94.6 44.1)">7</text>
<text x="288.6" y="42.7" transform="rotate(-90 288.6 42.7)">1</text>
<text x="176.4" y="71.6">1</text>
<text x="222.3" y="71.6">1</text>
<text x="275.2" y="71.6">1</text>
<text x="299.2" y="70.2" transform="rotate(-90 299.2 70.2)">E</text>
<text x="324.6" y="71.6">1</text>
<text x="333.7" y="71.6">2</text>
<text x="176.4" y="75.2">2</text>
<text x="222.3" y="75.2">2</text>
<text x="275.2" y="75.2">2</text>
<text x="305.5" y="75.2">S</text>
<text x="324.6" y="75.2">3</text>
<text x="333.7" y="75.2">4</text>
<text x="176.4" y="78.7">3</text>
<text x="176.4" y="82.2">4</text>
<text x="222.3" y="78.7">3</text>
<text x="275.2" y="78.7">3</text>
<text x="275.2" y="82.2">4</text>
<text x="299.2" y="83" transform="rotate(-90 299.2 83)">A</text>
<text x="324.6" y="78.7">5</text>
<text x="324.6" y="82.2">7</text>
<text x="333.7" y="78.7">6</text>
<text x="333.7" y="82.2">8</text>
<text x="38.9" y="85.7">1</text>
<text x="38.9" y="89.3">2</text>
<text x="87.5" y="84.3" transform="rotate(-90 87.5 84.3)">48</text>
<text x="91" y="84.3" transform="rotate(-90 91 84.3)">47</text>
<text x="94.6" y="84.3" transform="rotate(-90 94.6 84.3)">46</text>
<text x="98.1" y="84.3" transform="rotate(-90 98.1 84.3)">45</text>
<text x="101.6" y="84.3" transform="rotate(-90 101.6 84.3)">44</text>
<text x="105.1" y="84.3" transform="rotate(-90 105.1 84.3)">43</text>
<text x="108.7" y="84.3" transform="rotate(-90 108.7 84.3)">42</text>
<text x="112.2" y="84.3" transform="rotate(-90 112.2 84.3)">41</text>
<text x="115.7" y="84.3" transform="rotate(-90 115.7 84.3)">40</text>
<text x="119.2" y="84.3" transform="rotate(-90 119.2 84.3)">39</text>
<text x="122.8" y="84.3" transform="rotate(-90 122.8 84.3)">38</text>
<text x="126.3" y="84.3" transform="rotate(-90 126.3 84.3)">37</text>
<text x="176.4" y="85.7">5</text>
<text x="275.2" y="85.7">5</text>
<text x="275.2" y="89.3">6</text>
<text x="323.3" y="89.3">11</text>
<text x="324.6" y="85.7">9</text>
<text x="333.7" y="85.7">10</text>
<text x="333.7" y="89.3">12</text>
<text x="38.9" y="92.8">3</text>
<text x="96.3" y="93.9" transform="rotate(-90 96.3 93.9)">PB9</text>
<text x="99.8" y="93.9" transform="rotate(-90 99.8 93.9)">PB8</text>
<text x="106.9" y="93.9" transform="rotate(-90 106.9 93.9)">PB7</text>
<text x="110.4" y="93.9" transform="rotate(-90 110.4 93.9)">PB6</text>
<text x="113.9" y="93.9" transform="rotate(-90 113.9 93.9)">PB5</text>
<text x="117.5" y="93.9" transform="rotate(-90 117.5 93.9)">PB4</text>
<text x="121" y="93.9" transform="rotate(-90 121 93.9)">PB3</text>
<text x="124.5" y="95.3" transform="rotate(-90 124.5 95.3)">PA15</text>
<text x="128" y="95.3" transform="rotate(-90 128 95.3)">PA14</text>
<text x="38.9" y="96.3">4</text>
<text x="38.9" y="99.8">5</text>
<text x="89.2" y="97.2" transform="rotate(-90 89.2 97.2)">VDD_1</text>
<text x="92.8" y="96.9" transform="rotate(-90 92.8 96.9)">VSS_1</text>
<text x="103.3" y="97.3" transform="rotate(-90 103.3 97.3)">BOOT0</text>
<text x="60" y="117.5">1</text>
<text x="66.9" y="119.2">VBAT</text>
<text x="144.4" y="119.2">PF7</text>
<text x="153.8" y="117.5">36</text>
<text x="60" y="121">2</text>
<text x="60" y="124.5">3</text>
<text x="66.9" y="122.7">PC13</text>
<text x="144.4" y="122.7">PF6</text>
<text x="153.8" y="124.5">34</text>
<text x="153.8" y="121">35</text>
<text x="201.2" y="121">20</text>
<text x="211.5" y="122.7">VCC</text>
<text x="237.3" y="122.7">B1</text>
<text x="247.7" y="121">18</text>
<text x="247.7" y="124.5">17</text>
<text x="60" y="128.1">4</text>
<text x="60" y="131.6">5</text>
<text x="66.9" y="126.3">PC14/OSC32_IN</text>
<text x="66.9" y="129.8">PC15/OSC32_OUT</text>
<text x="142.9" y="129.8">PA12</text>
<text x="142.9" y="126.3">PA13</text>
<text x="153.8" y="131.6">32</text>
<text x="153.8" y="128.1">33</text>
<text x="201.2" y="131.6">19</text>
<text x="202.5" y="128.1">1</text>
<text x="211.5" y="129.8">DIR</text>
<text x="237.3" y="126.3">B2</text>
<text x="237.3" y="129.8">B3</text>
<text x="247.7" y="128.1">16</text>
<text x="247.7" y="131.6">15</text>
<text x="309.7" y="131.5" transform="rotate(-90 309.7 131.5)">8</text>
<text x="60" y="135.1">6</text>
<text x="66.9" y="133.3">PF0/OSC_IN</text>
<text x="66.9" y="136.9">PF1/OSC_OUT</text>
<text x="142.9" y="136.9">PA10</text>
<text x="142.9" y="133.3">PA11</text>
<text x="153.8" y="135.1">31</text>
<text x="211.5" y="133.3">G</text>
<text x="237.3" y="133.3">B4</text>
<text x="237.3" y="136.9">B5</text>
<text x="247.7" y="135.1">14</text>
<text x="299.9" y="135.1">3</text>
<text x="60" y="138.7">7</text>
<text x="60" y="142.2">8</text>
<text x="66.9" y="140.4">NRST</text>
<text x="66.9" y="143.9">VSSA</text>
<text x="144.2" y="143.9">PA8</text>
<text x="144.2" y="140.4">PA9</text>
<text x="153.8" y="142.2">29</text>
<text x="153.8" y="138.7">30</text>
<text x="202.5" y="138.7">2</text>
<text x="202.5" y="142.2">3</text>
<text x="211.5" y="140.4">A1</text>
<text x="211.5" y="143.9">A2</text>
<text x="237.3" y="140.4">B6</text>
<text x="237.3" y="143.9">B7</text>
<text x="247.7" y="138.7">13</text>
<text x="247.7" y="142.2">12</text>
<text x="299.9" y="142.2">2</text>
<text x="319.6" y="138.7">1</text>
<text x="58.7" y="149.2">10</text>
<text x="60" y="145.7">9</text>
<text x="66.9" y="147.4">VDDA</text>
<text x="142.9" y="147.4">PB15</text>
<text x="153.8" y="149.2">27</text>
<text x="153.8" y="145.7">28</text>
<text x="202.5" y="145.7">4</text>
<text x="202.5" y="149.2">5</text>
<text x="211.5" y="147.4">A3</text>
<text x="237.3" y="147.4">B8</text>
<text x="247.7" y="145.7">11</text>
<text x="309.7" y="148.5" transform="rotate(-90 309.7 148.5)">4</text>
<text x="58.7" y="152.8">11</text>
<text x="66.9" y="151">PA0</text>
<text x="66.9" y="154.5">PA1</text>
<text x="142.9" y="154.5">PB13</text>
<text x="142.9" y="151">PB14</text>
<text x="153.8" y="152.8">26</text>
<text x="202.5" y="152.8">6</text>
<text x="211.5" y="151">A4</text>
<text x="211.5" y="154.5">A5</text>
<text x="58.7" y="156.3">12</text>
<text x="66.9" y="158">PA2</text>
<text x="142.9" y="158">PB12</text>
<text x="153.8" y="156.3">25</text>
<text x="202.5" y="156.3">7</text>
<text x="202.5" y="159.8">8</text>
<text x="211.5" y="158">A6</text>
<text x="211.5" y="161.6">A7</text>
<text x="202.5" y="163.3">9</text>
<text x="211.5" y="165.1">A8</text>
<text x="201.2" y="170.4">10</text>
<text x="211.5" y="172.1">GND</text>
<text x="89.2" y="188.8" transform="rotate(-90 89.2 188.8)">PA3</text>
<text x="92.8" y="188.8" transform="rotate(-90 92.8 188.8)">PA4</text>
<text x="96.3" y="188.8" transform="rotate(-90 96.3 188.8)">PA5</text>
<text x="99.8" y="188.8" transform="rotate(-90 99.8 188.8)">PA6</text>
<text x="103.3" y="188.8" transform="rotate(-90 103.3 188.8)">PA7</text>
<text x="106.9" y="188.8" transform="rotate(-90 106.9 188.8)">PB0</text>
<text x="110.4" y="188.8" transform="rotate(-90 110.4 188.8)">PB1</text>
<text x="113.9" y="188.8" transform="rotate(-90 113.9 188.8)">PB2</text>
<text x="117.5" y="188.8" transform="rotate(-90 117.5 188.8)">PB10</text>
<text x="121" y="188.8" transform="rotate(-90 121 188.8)">PB11</text>
<text x="124.5" y="188.8" transform="rotate(-90 124.5 188.8)">VSS</text>
<text x="128" y="188.8" transform="rotate(-90 128 188.8)">VDD</text>
<text x="87.5" y="197.1" transform="rotate(-90 87.5 197.1)">13</text>
<text x="91" y="197.1" transform="rotate(-90 91 197.1)">14</text>
<text x="94.6" y="197.1" transform="rotate(-90 94.6 197.1)">15</text>
<text x="98.1" y="197.1" transform="rotate(-90 98.1 197.1)">16</text>
<text x="101.6" y="197.1" transform="rotate(-90 101.6 197.1)">17</text>
<text x="105.1" y="197.1" transform="rotate(-90 105.1 197.1)">18</text>
<text x="108.7" y="197.1" transform="rotate(-90 108.7 197.1)">19</text>
<text x="112.2" y="197.1" transform="rotate(-90 112.2 197.1)">20</text>
<text x="115.7" y="197.1" transform="rotate(-90 115.7 197.1)">21</text>
<text x="119.2" y="197.1" transform="rotate(-90 119.2 197.1)">22</text>
<text x="122.8" y="197.1" transform="rotate(-90 122.8 197.1)">23</text>
<text x="126.3" y="197.1" transform="rotate(-90 126.3 197.1)">24</text>
<text x="165.9" y="216.3">5</text>
<text x="185.6" y="219.8">7</text>
<text x="165.9" y="223.3">6</text>
</g>
<g font-size="2.1" fill="#838383">
<text x="187.7" y="32.5">GND</text>
<text x="87.1" y="38.8">GND</text>
</g>
<g font-size="1.8" fill="#a54b4b">
<text x="52.1" y="29.4" transform="rotate(-90 52.1 29.4)">+</text>
<text x="108.5" y="29.4" transform="rotate(-90 108.5 29.4)">+</text>
<text x="210.9" y="29.4" transform="rotate(-90 210.9 29.4)">+</text>
<text x="320.2" y="29.4" transform="rotate(-90 320.2 29.4)">+</text>
<text x="30.9" y="149.4" transform="rotate(-90 30.9 149.4)">+</text>
</g>
<text font-size="1.8" fill="#838383" x="26.5" y="35.3" transform="rotate(-90 26.5 35.3)">Power In</text>
<g font-size="1.1" fill="#4ba54b">
<text x="54.5" y="130.2" transform="rotate(-90 54.5 130.2)">2</text>
<text x="54.5" y="135.3" transform="rotate(-90 54.5 135.3)">1</text>
<text x="312.2" y="134.9" transform="rotate(-90 312.2 134.9)">V+</text>
<text x="312.2" y="145.5" transform="rotate(-90 312.2 145.5)">V-</text>
</g>
</svg>
